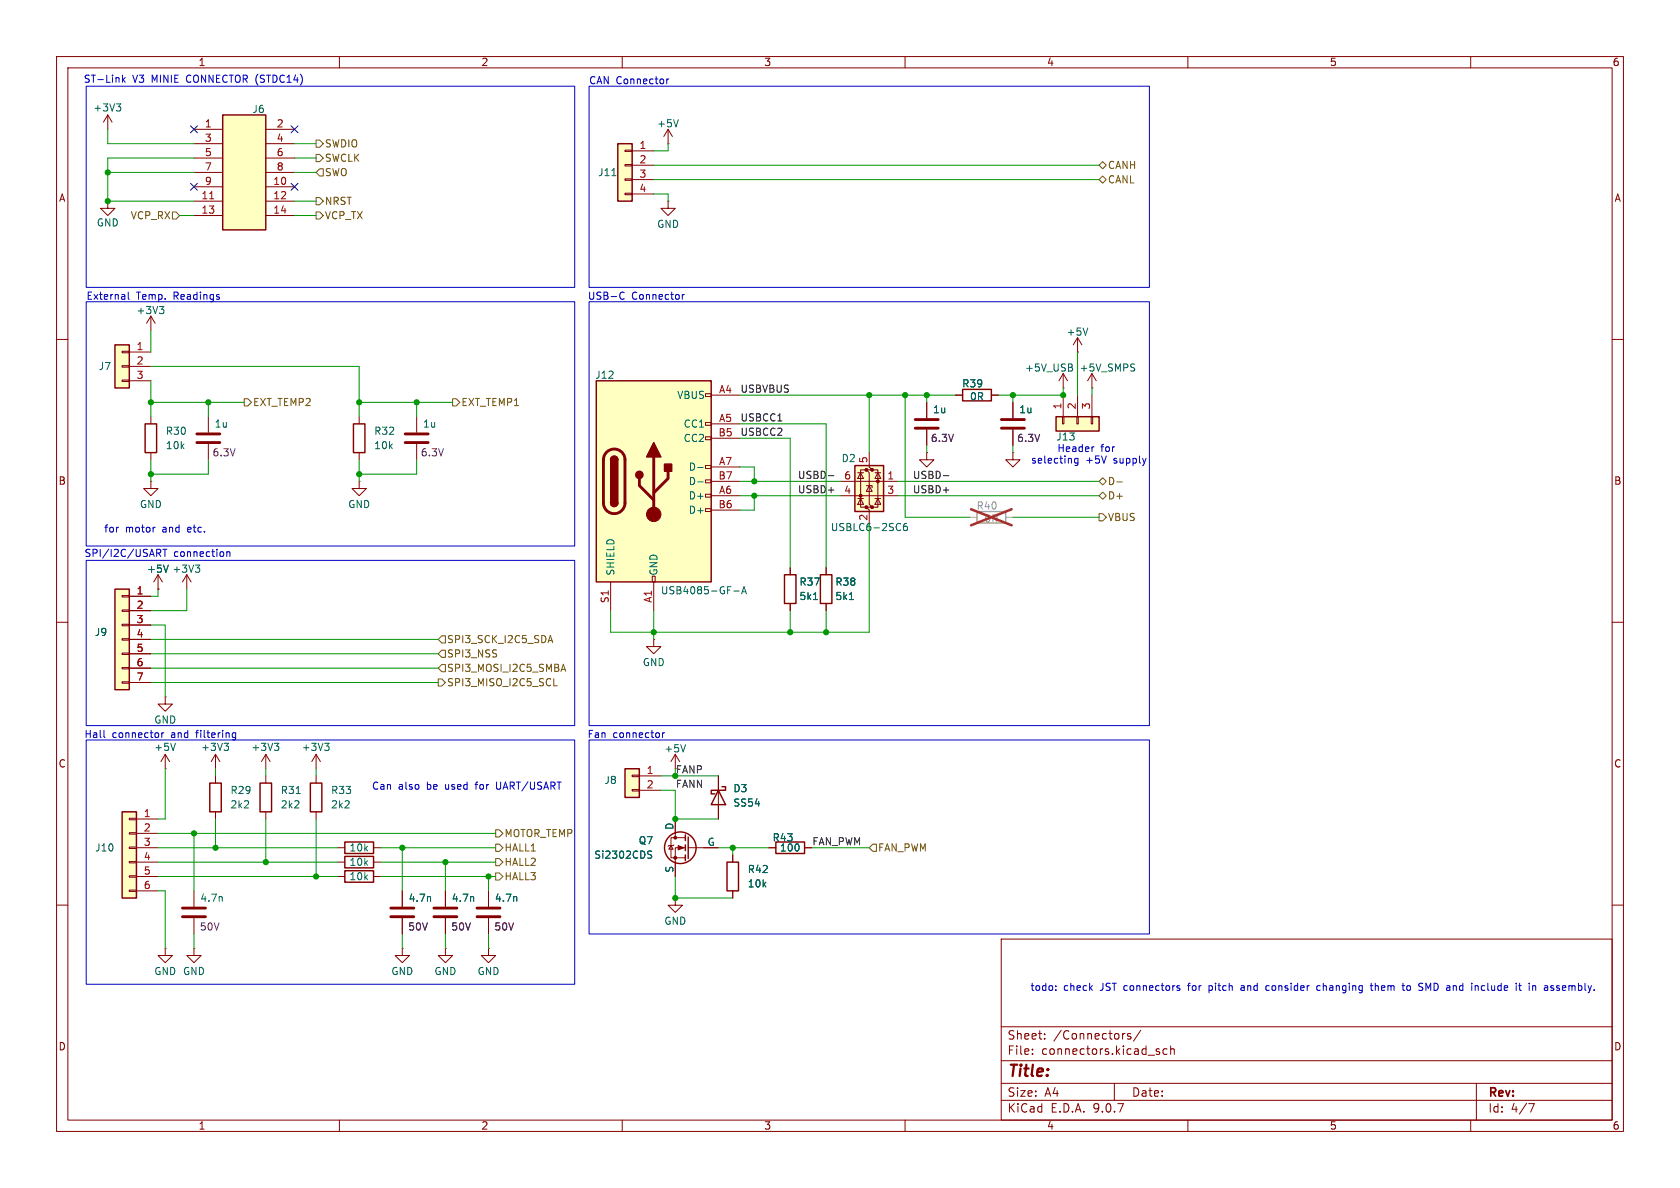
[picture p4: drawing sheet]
<svg xmlns="http://www.w3.org/2000/svg" width="297mm" height="210mm" viewBox="0 0 297 210" stroke-linecap="round" stroke-linejoin="round" font-family="sans-serif">
<g fill="none" stroke="#840000" stroke-width=".18">
<path d="M10 10h277v190h-277zM12 12h273v186h-273zM60 10v2M110 10v2M160 10v2M210 10v2M260 10v2M10 60h2M285 60h2M10 110h2M285 110h2M10 160h2"/>
<path d="M177 166h108v32h-108zM285 160h2M60 198v2M110 198v2M160 198v2M177 194.5h108M177 191.5h108M177 187.5h108M177 181.5h108M182.5 186.3v.1M182.5 185.5v.1M184.7 183.6v.1"/>
<path d="M184.7 182.8v.1M197 191.5v3M198.7 182.7h.2M199.9 182.8l-.4-.1-.2 .2 .1 .2 .5 .2v.3h-.6M201.7 182.1l-1.3 2M204.6 185.9l.4 .1v.2l-.2 .2h-.3M204.6 185.4l.4 .1M206.3 185.5l-.4-.1-.3 .3v.4l.1 .2h.6M207 185.5l.2-.1 .3 .1 .1 .9M207 184.9v1.5M210 198v2M260 198v2"/>
<path d="M261 191.5v6.5M270.2 195.1h1l-.6 1.5"/>
</g>
<path d="M110.5 135.9h2.5v5.1h-2.5z" fill="#ffffc2"/>
<path d="M110.5 135.9h2.5v5.1h-2.5z" fill="none" stroke="#840000" stroke-width=".25"/>
<path d="M19 20.3l-.7 1.3M19 20.3l.8 1.3M19 20.3v2.6M111.8 137h1.2v.3h-1.2zM111.8 139.6h1.2v.2h-1.2zM113 137.2h3.8M113 139.7h3.8" fill="none" stroke="#840000" stroke-width=".18"/>
<path d="M20.6 18.4h.7l-.4 .4M21.1 18.8l.2 .3v.3l-.2 .2" fill="none" stroke="#006464" stroke-width=".18"/>
<path d="M39.4 20.3h7.6v20.3h-7.6z" fill="#ffffc2"/>
<path d="M39.4 20.3h7.6v20.3h-7.6z" fill="none" stroke="#840000" stroke-width=".25"/>
<g fill="none" stroke="#840000" stroke-width=".18">
<path d="M34.3 22.9h5.1M34.3 25.4h5.1M34.3 27.9h5.1M34.3 30.5h5.1M34.3 33h5.1M34.3 35.6h5.1M34.3 38.1h5.1M47 22.9h5.1M47 25.4h5.1M47 27.9h5.1M47 30.5h5.1M47 33h5.1"/>
<path d="M47 35.6h5.1M47 38.1h5.1M29.2 135.9h.1M29.2 133.4l-.8 1.2M29.2 133.4l.8 1.2M29.2 133.4v2.5M71.1 157.5v2.8M78.7 157.5v2.8M86.4 157.5v2.8M71.1 167.6v1.3h1.3l-1.3 1.3-1.3-1.3h1.3M71.1 167.6h.1M71.1 162.3v2.8"/>
<path d="M78.7 167.6v1.3h1.3l-1.3 1.3-1.2-1.3h1.2M78.7 167.6h.1M78.7 162.3v2.8M86.4 167.6v1.3h1.2l-1.2 1.3-1.3-1.3h1.3M86.4 167.6h.1M86.4 162.3v2.8"/>
</g>
<path d="M37.1 35.1h.7" fill="none" stroke="#a90000" stroke-width=".18"/>
<path d="M31 131.4l-.4 1.3M76.1 158.5v.8M83.7 158.5v.8M91.3 158.5l.1 .8" fill="none" stroke="#006464" stroke-width=".18"/>
<path d="M69.1 160.5h4.1M69.1 162.1h4.1M76.7 160.5h4.1M76.7 162.1h4.1M84.3 160.5h4.1M84.3 162.1h4.1" fill="none" stroke="#840000" stroke-width=".51"/>
<path d="M20.3 61h2.6v7.6h-2.6z" fill="#ffffc2"/>
<path d="M20.3 61h2.6v7.6h-2.6zM62.5 74.9h2v5.1h-2zM170.2 68.8h5.1v2.1h-5.1zM54.9 138.4h2v5.1h-2zM61 153.9h5v2.1h-5zM61 151.4h5v2h-5z" fill="none" stroke="#840000" stroke-width=".25"/>
<g fill="none" stroke="#840000" stroke-width=".18">
<path d="M118.1 35.6v1.2h1.3l-1.3 1.3-1.3-1.3h1.3M118.1 35.6h.1M26.7 55.9l-.8 1.3M26.7 55.9l.7 1.3M26.7 55.9v2.5M21.6 62.1h1.3v.3h-1.3zM21.6 64.6h1.3v.3h-1.3zM21.6 67.2h1.3v.2h-1.3zM22.9 62.2h3.8M22.9 64.8h3.8M22.9 67.3h3.8M63.5 73.7v1.2"/>
<path d="M73.7 73.7v2.8M73.7 78.5v2.8M163.8 71.1v2.8M163.8 75.9v2.8M168.9 69.9h1.3M175.3 69.9h1.2M26.7 85.1v1.3h1.2l-1.2 1.2-1.3-1.2h1.3M26.7 85.1h.1M63.5 85.1v1.3h1.3l-1.3 1.2-1.3-1.2h1.3M63.5 85.1h.1M63.5 80v1.3M163.8 80v1.3h-1.2l1.2 1.3 1.3-1.3h-1.3"/>
<path d="M163.8 80h.1M55.9 137.2v1.2M55.9 143.5v1.3M59.7 154.9h1.3M59.7 152.4h1.3M66 154.9h1.3M66 152.4h1.3M34.3 167.6v1.3h1.3l-1.3 1.3-1.3-1.3h1.3M34.3 167.6h.1"/>
</g>
<path d="M71.6 76.7h4.1M71.6 78.2h4.1M161.8 74.2h4.1M161.8 75.7h4.1" fill="none" stroke="#840000" stroke-width=".51"/>
<path d="M28.7 54.7l.3 .2v.3l-.3 .2M29 54.2l-.5 .5" fill="none" stroke="#006464" stroke-width=".18"/>
<path d="M21.6 143.5h2.5v15.3h-2.5z" fill="#ffffc2"/>
<path d="M145 101.6h2.1v5.1h-2.1zM37.1 138.4h2v5.1h-2zM46 138.4h2v5.1h-2zM21.6 143.5h2.5v15.3h-2.5zM61 148.8h5v2.1h-5z" fill="none" stroke="#840000" stroke-width=".25"/>
<g fill="none" stroke="#840000" stroke-width=".18">
<path d="M27.9 104.1h.1M27.9 101.6l-.7 1.3M27.9 101.6l.8 1.3M27.9 101.6v2.5M33 101.6l-.7 1.3M33 101.6l.8 1.3M33 101.6v2.5M146 100.3v1.3M146 106.7v1.3M38.1 137.2v1.2M47 133.4l-.8 1.2M47 133.4l.8 1.2"/>
<path d="M47 133.4v2.5M47 137.2v1.2M55.9 133.4l-.8 1.2M55.9 133.4l.7 1.2M55.9 133.4v2.5M22.9 144.7h1.2v.2h-1.2zM22.9 147.2h1.2v.2h-1.2zM22.9 149.7h1.2v.3h-1.2zM22.9 152.3h1.2v.2h-1.2zM22.9 154.8h1.2v.3h-1.2zM22.9 157.4h1.2v.2h-1.2zM24.1 144.8h3.8"/>
<path d="M24.1 147.3h3.8M24.1 149.9h3.8M24.1 152.4h3.8M24.1 154.9h3.8M24.1 157.5h3.8M34.3 157.5v2.8M38.1 143.5v1.3M47 143.5v1.3M59.7 149.9h1.3M66 149.9h1.3M29.2 167.6v1.3h1.3l-1.3 1.3-1.3-1.3h1.3M29.2 167.6h.1"/>
<path d="M34.3 162.3v2.8"/>
</g>
<path d="M32.3 160.5h4M32.3 162.1h4" fill="none" stroke="#840000" stroke-width=".51"/>
<path d="M29.8 99.9l-.5 1.3M34.5 99.9h.8l-.4 .5M35.1 100.4l.2 .2v.3l-.2 .3M150.2 106h.7M48.5 131.4h.8l-.4 .5M49 131.9l.3 .2v.3l-.3 .3M57.4 131.4h.8l-.4 .5M57.9 131.9l.3 .2v.3l-.3 .3M39.2 158.5l.1 .8M52.4 140.3h.7" fill="none" stroke="#006464" stroke-width=".18"/>
<path d="M105.4 67.3h20.3v35.6h-20.3z" fill="#ffffc2"/>
<g fill="none" stroke="#840000" stroke-width=".18">
<path d="M124.7 69.6h1v.5h-1zM124.7 74.7h1v.5h-1zM124.7 77.2h1v.5h-1zM125.7 69.9h5.1M125.7 74.9h5.1M125.7 77.5h5.1M124.7 82.3h1v.5h-1zM124.7 84.8h1v.5h-1zM124.7 87.4h1v.5h-1zM124.7 89.9h1v.5h-1zM125.7 82.6h5.1M125.7 85.1h5.1"/>
<path d="M125.7 87.6h5.1M125.7 90.2h5.1M107.9 102.9v5.1M115.3 101.9h.5v1h-.5zM115.6 113v1.3h1.2l-1.2 1.3-1.3-1.3h1.3M115.6 113h.1M115.6 102.9v5.1"/>
</g>
<path d="M105.4 67.3h20.3v35.6h-20.3zM107.9 81.3a.64 .64 0 0 1 .7-.7 .64 .64 0 0 1 .6 .7M107.9 88.9a.64 .64 0 0 0 .7 .6 .64 .64 0 0 0 .6-.6" fill="none" stroke="#840000" stroke-width=".25"/>
<path d="M107.2 79.9a1.9 1.9 0 0 1 2.1-.4 1.9 1.9 0 0 1 1.2 1.8v7.6a1.91 1.91 0 0 1-1.9 1.9 1.91 1.91 0 0 1-1.9-1.9v-7.8l.2-.6zM113 84.6v1.3l2.6 2.5M115.6 80.8v10.1M118.1 83.3v1.3l-2.5 2.5" fill="none" stroke="#840000" stroke-width=".51"/>
<g fill="#840000" stroke="#840000" stroke-width=".25">
<path d="M107.9 81.3h1.3v7.6h-1.3z"/>
<path d="M108.1 80.8a.64 .64 0 0 1 .7-.1 .64 .64 0 0 1 .4 .6h-1.3z"/>
<path d="M107.9 88.9h1.3a.64 .64 0 0 1-.6 .6 .64 .64 0 0 1-.7-.6z"/>
<path d="M115.6 78.2l1.2 2.6h-2.5z"/>
<path d="M117.5 82h1.2v1.3h-1.2z"/>
<circle cx="113" cy="83.9" r=".63"/>
</g>
<circle cx="115.6" cy="90.9" r="1.27" fill="#840000" stroke="#840000" stroke-width=".18"/>
<path d="M123.3 82.6h1M123.3 85.2h1M129.7 104.5h1M131.1 105l.4-1.3 .5 1.3M131.2 104.6h.6" fill="none" stroke="#006464" stroke-width=".18"/>
<path d="M151.1 82.3h5.1v8.1h-5.1z" fill="#ffffc2"/>
<g fill="#840000" stroke="#840000" stroke-width=".18">
<circle cx="155.2" cy="85.1" r=".25"/>
<circle cx="154.2" cy="83.1" r=".25"/>
<circle cx="154.2" cy="89.7" r=".25"/>
<circle cx="153.2" cy="83.1" r=".25"/>
<circle cx="153.2" cy="89.7" r=".25"/>
<circle cx="152.1" cy="87.6" r=".25"/>
</g>
<g fill="none" stroke="#840000" stroke-width=".18">
<path d="M190.5 59.7l-.8 1.3M190.5 59.7l.8 1.3M190.5 59.7v2.5M179.1 71.1v2.8M179.1 75.9v2.8M188 68.6h.1M188 66l-.8 1.3M188 66l.7 1.3M188 66v2.6M190.5 62.2h.1M193 68.6h.1M193 66l-.7 1.3"/>
<path d="M193 66l.8 1.3M193 66v2.6M148.6 85.1h10.1M148.6 87.6h10.1M151.6 88.1h1.1M151.6 83.6h1.1M152.1 83.6l.6 1h-1.1zM152.1 88.1l.6 1.1h-1.1zM153.2 85.9h1v.3M153.2 83.1h-1.1v6.6h1.1M153.7 80v2.6l.5 .5h-1l.5 .5v5.6l.5 .5h-1l.5 .5v2.5M153.7 85.9l.5 1h-1z"/>
<path d="M154.2 83.1h1v6.6h-1M154.7 88.1h1M154.7 83.6h1M155.2 83.6l.5 1h-1zM155.2 88.1l.5 1.1h-1zM179.1 80v1.3h-1.3l1.3 1.3 1.2-1.3h-1.2M179.1 80h.1"/>
</g>
<path d="M151.1 82.3h5.1v8.1h-5.1z" fill="none" stroke="#840000" stroke-width=".25"/>
<path d="M192.3 58l-.4 1.3M189.3 64.9l.3 .3v.3l-.2 .1M189.4 64.4l.2 .2-.2 .3M200.4 64.3l.2 .1M200.5 65.1l.1 .1-.1 .3M160.3 92.5l-.4 .1a.86 .86 0 0 0 0 1.2l.5-.1v-.4l-.2-.3h-.3l-.2 .3" fill="none" stroke="#006464" stroke-width=".18"/>
<path d="M177 74.2h4.1M177 75.7h4.1" fill="none" stroke="#840000" stroke-width=".51"/>
<path d="M186.7 73.7h7.6v2.5h-7.6z" fill="#ffffc2"/>
<path d="M186.7 73.7h7.6v2.5h-7.6z" fill="none" stroke="#840000" stroke-width=".25"/>
<path d="M118.1 25.4h.1M118.1 22.9l-.8 1.2M118.1 22.9l.8 1.2M118.1 22.9v2.5M36.8 73.7v2.8M36.8 78.5v2.8M187.8 73.7h.3v1.2h-.3zM188 69.9v3.8M190.4 73.7h.2v1.2h-.2zM190.5 69.9v3.8M192.9 73.7h.3v1.2h-.3zM193 69.9v3.8" fill="none" stroke="#840000" stroke-width=".18"/>
<path d="M34.8 76.7h4.1M34.8 78.2h4.1" fill="none" stroke="#840000" stroke-width=".51"/>
<path d="M172.7 90.4h5.1v2.1h-5.1z" fill="none" stroke="#a1a1a1" stroke-width=".25"/>
<path d="M171.4 91.4h1.3M177.8 91.4h1.3" fill="none" stroke="#a1a1a1" stroke-width=".18"/>
<path d="M171.7 90l7.1 2.9M178.8 90l-7.1 2.9" fill="none" stroke="#e12e31" stroke-width=".46"/>
<path d="M119.9 21.2l-.4 1.2" fill="none" stroke="#006464" stroke-width=".18"/>
<path d="M109.2 25.4h2.6v10.2h-2.6z" fill="#ffffc2"/>
<path d="M109.2 25.4h2.6v10.2h-2.6zM138.7 101.6h2v5.1h-2z" fill="none" stroke="#840000" stroke-width=".25"/>
<path d="M110.5 26.5h1.3v.3h-1.3zM110.5 29.1h1.3v.2h-1.3zM110.5 31.6h1.3v.3h-1.3zM110.5 34.2h1.3v.2h-1.3zM111.8 26.7h3.8M111.8 29.2h3.8M111.8 31.8h3.8M111.8 34.3h3.8M139.7 100.3v1.3M139.7 106.7v1.3" fill="none" stroke="#840000" stroke-width=".18"/>
<path d="M108.2 31.1h.7M143.8 106h.7" fill="none" stroke="#006464" stroke-width=".18"/>
<path d="M20.3 104.1h2.6v17.8h-2.6z" fill="#ffffc2"/>
<g fill="none" stroke="#840000" stroke-width=".25">
<path d="M25.7 74.9h2v5.1h-2zM20.3 104.1h2.6v17.8h-2.6zM127 139.7l1.3 2.5h-2.6zM127.6 139.1h.7v.6h-2.6v.6h.7M121.2 147.6v1M121.2 149.4v1M121.2 151.1v1M121.7 148v3.8M128.5 152.4h2.1v5.1h-2.1zM137.2 148.8h5v2.1h-5z"/>
<circle cx="120.3" cy="149.9" r="2.79"/>
</g>
<g fill="none" stroke="#840000" stroke-width=".18">
<path d="M19 35.6v1.2h1.3l-1.3 1.3-1.2-1.3h1.2M19 35.6h.1M26.7 73.7v1.2M163.8 71.1v2.8M163.8 75.9v2.8M168.9 69.9h1.3M175.3 69.9h1.2M179.1 71.1v2.8M179.1 75.9v2.8M26.7 80v1.3M21.6 105.3h1.3v.2h-1.3zM21.6 107.8h1.3v.3h-1.3z"/>
<path d="M21.6 110.4h1.3v.2h-1.3zM21.6 112.9h1.3v.3h-1.3zM21.6 115.4h1.3v.3h-1.3zM21.6 118h1.3v.2h-1.3zM22.9 105.4h3.8M22.9 108h3.8M22.9 110.5h3.8M22.9 113h3.8M22.9 115.6h3.8M22.9 118.1h3.8M27.9 104.1h.1M139.7 100.3v1.3"/>
<path d="M139.7 106.7v1.3M146 100.3v1.3M146 106.7v1.3M21.6 120.5h1.3v.3h-1.3zM22.9 120.7h3.8M29.2 123.2v1.3h1.3l-1.3 1.2-1.3-1.2h1.3M29.2 123.2h.1M38.1 133.4l-.8 1.2M38.1 133.4l.8 1.2M38.1 133.4v2.5M119.4 133.4v2.5M119.4 133.4l-.8 1.2"/>
<path d="M119.4 133.4l.7 1.2M127 137.2v7.6M71.1 157.5v2.8M78.7 157.5v2.8M86.4 157.5v2.8M118.6 149.5l.4 .6h-.8zM119.1 149.4l-.1 .1h-.8l-.1 .1M119.4 158.8v1.2h1.2l-1.2 1.3-1.3-1.3h1.3M119.4 158.8h.1M119.4 144.8v3.3M121.2 148.1h-2.6v3.5h2.6M121.2 149.9h-1.8v5"/>
<path d="M121.7 149.9h5.3M129.5 151.1v1.3M129.5 157.5v1.3M135.9 149.9h1.3M142.2 149.9h1.3M71.1 162.3v2.8M78.7 162.3v2.8M86.4 162.3v2.8"/>
</g>
<path d="M29.8 99.9l-.5 1.3M143.8 106h.7M150.2 106h.7M40.2 131.9l.2 .2v.3l-.2 .3M40.4 131.4l-.4 .5M121.2 131.6l-.4 1.3M76.1 158.5v.8M83.7 158.5v.8M91.3 158.5l.1 .8M114.6 151l.5 .2 .1 .1-.1 .3-.4 .1M114.6 150.5h.6" fill="none" stroke="#006464" stroke-width=".18"/>
<g fill="#840000" stroke="#840000" stroke-width=".18">
<path d="M119.9 149.5l1 .4-1 .3z"/>
<circle cx="119.4" cy="148.1" r=".25"/>
<circle cx="119.4" cy="151.6" r=".25"/>
</g>
<g fill="none" stroke="#725600" stroke-width=".18">
<path d="M30.5 37.5h.6l.6 .6-.6 .6h-.6zM55.9 34.9h.6l.6 .7-.6 .6h-.6zM55.9 37.5h.6l.6 .6-.6 .6h-.6zM55.9 27.3h.6l.6 .6-.6 .7h-.6zM55.9 24.8h.6l.6 .6-.6 .6h-.6zM55.9 30.5l.6-.7h.6v1.3h-.6zM194.3 29.2l.6-.6 .7 .6-.7 .6zM194.9 31.1l.7 .7-.7 .6-.6-.6zM43.2 70.5h.6l.6 .6-.6 .7h-.6zM80 70.5h.6l.7 .6-.7 .7h-.6zM194.3 90.8h.6l.7 .6-.7 .7h-.6zM194.3 85.1l.6-.6 .7 .6-.7 .6z"/>
<path d="M194.9 87l.7 .6-.7 .7-.6-.7zM197.4 85.2h1M77.5 113l.6-.6h.6v1.3h-.6zM78.1 114.9h.6v1.3h-.6l-.6-.6zM78.1 117.5h.6v1.2h-.6l-.6-.6zM97 113.2h.6M97.3 112.3l.4 1.3M99.2 118.7l.4-1.3 .4 1.3M99.3 118.3h.6M77.5 120h.6l.6 .7-.6 .6h-.6zM97.9 121.2h.6M87.6 146.7h.7l.6 .6-.6 .7h-.7z"/>
<path d="M87.6 149.2h.7l.6 .7-.6 .6h-.7zM87.6 151.8h.7l.6 .6-.6 .6h-.7zM87.6 154.3h.7l.6 .6-.6 .7h-.7zM154.3 149.2h.6v1.3h-.6l-.6-.6z"/>
</g>
<path d="M146.5 84.1h.9M166.8 84.1h.9" fill="none" stroke="#0f0f0f" stroke-width=".18"/>
<g fill="none" stroke="#009600" stroke-width=".18">
<path d="M19 22.9v2.5h15.3M19 30.5h15.3M31.7 38.1h2.6M34.3 27.9h-15.3v7.7h15.3M52.1 38.1h3.8M52.1 35.6h3.8M52.1 27.9h3.8M52.1 25.4h3.8M52.1 30.5h3.8M115.6 34.3h2.5v1.3M115.6 29.2h78.7M115.6 31.8h78.7"/>
<path d="M118.1 25.4v1.3h-2.5M26.7 58.4v3.8M26.7 64.8h36.8v8.9M26.7 71.1h16.5M26.7 67.3v6.4M36.8 71.1v2.6M63.5 71.1h16.5M73.7 71.1v2.6M130.8 69.9h38.1M130.8 74.9h15.2v25.4M130.8 77.5h8.9v22.8M153.7 69.9v10.1"/>
<path d="M160 69.9v21.5h11.4M163.8 69.9v1.2M163.8 78.7v1.3M179.1 69.9v1.2M179.1 78.7v1.3M188 68.6v1.3h-11.5M190.5 62.2v7.7M193 68.6v1.3M26.7 81.3v3.8M36.8 81.3v2.5h-10.1M63.5 81.3v3.8M73.7 81.3v2.5h-10.2"/>
<path d="M130.8 82.6h2.5v2.5M130.8 87.6h17.8M130.8 85.1h17.8M133.3 87.6v2.6h-2.5M153.7 92.7v19.1h-45.8v-3.8M158.7 87.6h35.6M158.7 85.1h35.6M179.1 91.4h15.2M26.7 110.5h2.5v12.7M26.7 115.6h50.8M26.7 113h50.8M26.7 118.1h50.8"/>
<path d="M27.9 104.1v1.3h-1.2M33 104.1v3.9h-6.3M115.6 108v5M139.7 108v3.8M146 108v3.8M26.7 120.7h50.8M29.2 135.9v8.9h-1.3M38.1 135.9v1.3M47 135.9v1.3M55.9 135.9v1.3M116.8 139.7h2.6v5.1h7.6M116.8 137.2h10.2"/>
<path d="M27.9 149.9h31.8M27.9 154.9h31.8M27.9 152.4h31.8M27.9 147.3h59.7M27.9 157.5h1.3v10.1M34.3 147.3v10.2M38.1 144.8v5.1M47 144.8v7.6M55.9 144.8v10.1M67.3 149.9h20.3M67.3 154.9h20.3M67.3 152.4h20.3"/>
<path d="M71.1 149.9v7.6M78.7 152.4v5.1M86.4 154.9v2.6M119.4 154.9v3.9h10.1M127 149.9h8.9M129.5 149.9v1.2M143.5 149.9h10.2M34.3 165.1v2.5M71.1 165.1v2.5M78.7 165.1v2.5M86.4 165.1v2.5"/>
</g>
<path d="M33.7 32.4l1.2 1.2M33.7 22.3l1.2 1.2M34.9 32.4l-1.2 1.2M34.9 22.3l-1.2 1.2M51.5 22.3l1.2 1.2M51.5 32.4l1.2 1.2M52.7 22.3l-1.2 1.2M52.7 32.4l-1.2 1.2" fill="none" stroke="#000084" stroke-width=".18"/>
<g fill="none" stroke="#0000c2" stroke-width=".18">
<path d="M15.2 15.2h86.4v35.6h-86.4zM21.7 13.3v1.3M21.8 14.1l.3 .5M22.1 13.7l-.4 .5M104.1 15.2h99.1v35.6h-99.1zM117.9 14v.8M118.2 14l-.3 .2M15.2 53.3h86.4v43.2h-86.4zM22.7 51.6v1.1l.2 .2M38.8 52.5v.3M104.1 53.3h99.1v75h-99.1zM109.8 51.7l.3-.1 .2 .2"/>
<path d="M110.3 52.8l-.2 .1-.3-.1M120.6 52.1v.8M121 52.1l-.4 .2M193.4 79h-.2M15.2 99.1h86.4v29.2h-86.4zM27.4 93.2l-.2 .1M27.7 97.1h.5l.2 .2-.1 .4-.6 .1M28 97.8l.4 .6M28.8 97.1h.7M29.1 97.1v1.3M40.1 97.5v.9M40.1 97.6l.2-.1 .3 .1v.8"/>
<path d="M190.6 81v1.1l-.3 .2-.3-.1M190.6 81.1l-.4-.1-.2 .3 .1 .5h.5M15.2 130.8h86.4v43.2h-86.4zM18.4 129.1v1.1l.2 .2M28.6 129.5v.9M29 129.5l-.4 .3M41.2 129.6h.5M41.2 130.3h.5M41.7 129.5v1.1l-.3 .2-.3-.1M87.8 138.3v1l.2 .2M104.1 130.8h99.1v34.3h-99.1zM117.1 129.5v.9"/>
<path d="M117.5 129.5l-.4 .3M186.6 175v.1M186.6 174.3v.1M208.1 174.6l.4 .1 .1 .2-.2 .2-.3-.1M208.1 174.3h.4M213.7 174.2v1.3M213.7 175l.2 .1M213.9 174.2l-.2 .1M219.8 174.2l-.4 .1M219.8 174.6h-.3l-.1 .2v.2l.4 .1M224.4 174.3l-.4-.1-.2 .3 .1 .5h.5M233.4 174.3l-.4-.1-.2 .3 .1 .5h.5"/>
<path d="M242.2 174.2h.5M242.4 173.8v1.1l.3 .2M243.1 173.8v1.3M243.3 174.2l-.2 .2M247.8 174.2h.5M248.2 175.1h.1M249.1 174.2l-.3 .1-.1 .2 .1 .5 .3 .1M252.5 174.7l-.4-.9v1.3M261.2 174.2l.1 .2v.7M261.9 174.4v.6M268.5 174.2h.5M268.7 173.8v1.1l.3 .2"/>
<path d="M275.2 175l.3 .1M275.4 174.2l-.2 .2 .2 .3"/>
</g>
<g fill="#009600" stroke="#009600" stroke-width=".18">
<circle cx="119.4" cy="158.8" r=".46"/>
<circle cx="129.5" cy="149.9" r=".46"/>
<circle cx="119.4" cy="144.8" r=".46"/>
<circle cx="139.7" cy="111.8" r=".46"/>
<circle cx="146" cy="111.8" r=".46"/>
<circle cx="160" cy="69.9" r=".46"/>
<circle cx="163.8" cy="69.9" r=".46"/>
<circle cx="153.7" cy="69.9" r=".46"/>
<circle cx="133.3" cy="85.1" r=".46"/>
<circle cx="188" cy="69.9" r=".46"/>
<circle cx="179.1" cy="69.9" r=".46"/>
<circle cx="133.3" cy="87.6" r=".46"/>
<circle cx="115.6" cy="111.8" r=".46"/>
<circle cx="119.4" cy="137.2" r=".46"/>
<circle cx="26.7" cy="83.8" r=".46"/>
<circle cx="63.5" cy="71.1" r=".46"/>
<circle cx="63.5" cy="83.8" r=".46"/>
<circle cx="36.8" cy="71.1" r=".46"/>
<circle cx="73.7" cy="71.1" r=".46"/>
<circle cx="71.1" cy="149.9" r=".46"/>
<circle cx="78.7" cy="152.4" r=".46"/>
<circle cx="86.4" cy="154.9" r=".46"/>
<circle cx="47" cy="152.4" r=".46"/>
<circle cx="38.1" cy="149.9" r=".46"/>
<circle cx="55.9" cy="154.9" r=".46"/>
<circle cx="19" cy="35.6" r=".46"/>
<circle cx="26.7" cy="71.1" r=".46"/>
<circle cx="19" cy="30.5" r=".46"/>
<circle cx="34.3" cy="147.3" r=".46"/>
</g>
<text font-size="2.8" fill="#840000" x="178" y="190.9">Title:</text>
<g font-size="2.1" fill="#840000">
<text x="178" y="184">Sheet:</text>
<text x="186.2" y="184">/Connectors/</text>
<text x="178" y="186.7">File:</text>
<text x="184.1" y="186.7">connectors.kicad_sch</text>
<text x="178" y="196.9">KiCad</text>
<text x="178" y="194.1">Size:</text>
<text x="184.7" y="194.1">A4</text>
<text x="185.7" y="196.9">E.D.A.</text>
<text x="193.3" y="196.9">9.0.7</text>
<text x="200" y="194.1">Date:</text>
<text x="263" y="194.3">Rev:</text>
<text x="263" y="196.9">Id:</text>
<text x="267.1" y="196.9">4/7</text>
</g>
<g font-size="1.8" fill="#840000">
<text x="35" y="11.9">1</text>
<text x="85" y="11.9">2</text>
<text x="135" y="11.9">3</text>
<text x="185" y="11.9">4</text>
<text x="235" y="11.9">5</text>
<text x="285" y="11.9">6</text>
<text x="10.3" y="35.9">A</text>
<text x="285.3" y="35.9">A</text>
<text x="10.3" y="85.9">B</text>
<text x="285.3" y="85.9">B</text>
<text x="10.3" y="135.9">C</text>
<text x="285.3" y="135.9">C</text>
<text x="10.3" y="185.9">D</text>
<text x="285.3" y="185.9">D</text>
<text x="35" y="199.9">1</text>
<text x="85" y="199.9">2</text>
<text x="135" y="199.9">3</text>
<text x="185" y="199.9">4</text>
<text x="235" y="199.9">5</text>
<text x="285" y="199.9">6</text>
</g>
<g font-size="1.8" fill="#0000c2">
<text x="14.7" y="14.8">ST-Link</text>
<text x="23.4" y="14.8">V3</text>
<text x="26.9" y="14.8">MINIE</text>
<text x="33.2" y="14.8">CONNECTOR (STDC14)</text>
<text x="104" y="15.1">CAN Connector</text>
<text x="15.2" y="53.2">External</text>
<text x="24.1" y="53.2">Temp.</text>
<text x="30.8" y="53.2">Readings</text>
<text x="103.8" y="53.2">USB-C</text>
<text x="111.7" y="53.2">Connector</text>
<text x="182.2" y="82.2">selecting</text>
<text x="186.8" y="80.1">Header</text>
<text x="191.9" y="82.2">+5V</text>
<text x="194.6" y="80.1">for</text>
<text x="197" y="82.2">supply</text>
<text x="18.3" y="94.3">for</text>
<text x="22.2" y="94.3">motor</text>
<text x="28.8" y="94.3">and</text>
<text x="33.4" y="94.3">etc.</text>
<text x="14.8" y="98.7">SPI/I2C/USART</text>
<text x="30.7" y="98.7">connection</text>
<text x="14.8" y="130.7">Hall</text>
<text x="19.8" y="130.7">connector</text>
<text x="30.4" y="130.7">and</text>
<text x="35" y="130.7">filtering</text>
<text x="103.8" y="130.7">Fan</text>
<text x="108.3" y="130.7">connector</text>
<text x="65.7" y="139.8">Can</text>
<text x="70.4" y="139.8">also</text>
<text x="75.6" y="139.8">be</text>
<text x="79" y="139.8">used</text>
<text x="84.6" y="139.8">for</text>
<text x="88.4" y="139.8">UART/USART</text>
<text x="182.1" y="175.4">todo:</text>
<text x="188" y="175.4">check</text>
<text x="194.6" y="175.4">JST connectors</text>
<text x="210.5" y="175.4">for</text>
<text x="214.4" y="175.4">pitch</text>
<text x="220.2" y="175.4">and</text>
<text x="224.9" y="175.4">consider</text>
<text x="234.1" y="175.4">changing</text>
<text x="243.8" y="175.4">them</text>
<text x="249.7" y="175.4">to</text>
<text x="252.7" y="175.4">SMD and</text>
<text x="262.4" y="175.4">include</text>
<text x="270.5" y="175.4">it</text>
<text x="273" y="175.4">in</text>
<text x="275.9" y="175.4">assembly.</text>
</g>
<g font-size="1.8" fill="#006464">
<text x="16.4" y="19.9">+3V3</text>
<text x="44.5" y="20.2">J6</text>
<text x="116.1" y="22.7">+5V</text>
<text x="105.6" y="31.3">J11</text>
<text x="17" y="40.2">GND</text>
<text x="116.1" y="40.5">GND</text>
<text x="24" y="55.7">+3V3</text>
<text x="188.5" y="59.5">+5V</text>
<text x="17.4" y="65.6">J7</text>
<text x="181.1" y="65.9">+5V_USB</text>
<text x="190.8" y="65.9">+5V_SMPS</text>
<text x="105.1" y="67.2">J12</text>
<text x="119.6" y="70.7">VBUS</text>
<text x="170" y="68.7">R39</text>
<text x="171.4" y="71">0R</text>
<text x="29.2" y="77.1">R30</text>
<text x="37.9" y="75.8">1u</text>
<text x="66" y="77.1">R32</text>
<text x="74.7" y="75.8">1u</text>
<text x="120.8" y="75.8">CC1</text>
<text x="164.9" y="73.3">1u</text>
<text x="180.1" y="73.3">1u</text>
<text x="29.2" y="79.6">10k</text>
<text x="66" y="79.6">10k</text>
<text x="120.8" y="78.3">CC2</text>
<text x="121.7" y="83.4">D-</text>
<text x="148.7" y="81.9">D2</text>
<text x="186.6" y="78.1">J13</text>
<text x="121.7" y="86">D-</text>
<text x="121.7" y="88.5">D+</text>
<text x="24.6" y="90">GND</text>
<text x="61.5" y="90">GND</text>
<text x="121.7" y="91">D+</text>
<text x="146.8" y="94.1">USBLC6-2SC6</text>
<text x="153.4" y="92.1" transform="rotate(-90 153.4 92.1)">2</text>
<text x="25.9" y="101.4">+5V</text>
<text x="30.4" y="101.4">+3V3</text>
<text x="108.8" y="101.9" transform="rotate(-90 108.8 101.9)">SHIELD</text>
<text x="116.4" y="101.9" transform="rotate(-90 116.4 101.9)">GND</text>
<text x="116.7" y="105.3">USB4085-GF-A</text>
<text x="141.2" y="106.3">5k1</text>
<text x="141.2" y="103.7">R37</text>
<text x="147.6" y="106.3">5k1</text>
<text x="147.6" y="103.7">R38</text>
<text x="16.7" y="112.6">J9</text>
<text x="113.5" y="118">GND</text>
<text x="27.2" y="128.1">GND</text>
<text x="27.2" y="132.9">+5V</text>
<text x="35.5" y="132.9">+3V3</text>
<text x="44.3" y="132.9">+3V3</text>
<text x="53.2" y="132.9">+3V3</text>
<text x="117.3" y="133.2">+5V</text>
<text x="40.6" y="143.1">2k2</text>
<text x="40.6" y="140.6">R29</text>
<text x="49.5" y="143.1">2k2</text>
<text x="49.5" y="140.6">R31</text>
<text x="58.4" y="143.1">2k2</text>
<text x="58.4" y="140.6">R33</text>
<text x="106.8" y="138.8">J8</text>
<text x="129.5" y="140.2">D3</text>
<text x="129.5" y="142.8">SS54</text>
<text x="112.8" y="149.5">Q7</text>
<text x="119.1" y="146.8" transform="rotate(-90 119.1 146.8)">D</text>
<text x="125" y="149.6">G</text>
<text x="136.5" y="148.9">R43</text>
<text x="16.7" y="150.7">J10</text>
<text x="61.7" y="155.8">10k</text>
<text x="61.7" y="153.3">10k</text>
<text x="61.7" y="150.7">10k</text>
<text x="105" y="152">Si2302CDS</text>
<text x="119.1" y="154.4" transform="rotate(-90 119.1 154.4)">S</text>
<text x="132.1" y="154.5">R42</text>
<text x="137.8" y="150.7">100</text>
<text x="35.3" y="159.6">4.7n</text>
<text x="72.1" y="159.6">4.7n</text>
<text x="79.8" y="159.6">4.7n</text>
<text x="87.4" y="159.6">4.7n</text>
<text x="132.1" y="157.1">10k</text>
<text x="117.3" y="163.7">GND</text>
<text x="27.2" y="172.6">GND GND</text>
<text x="69.1" y="172.6">GND</text>
<text x="76.7" y="172.6">GND</text>
<text x="84.3" y="172.6">GND</text>
</g>
<g font-size="1.8" fill="#a90000">
<text x="36.1" y="22.6">1</text>
<text x="48.8" y="22.6">2</text>
<text x="36.1" y="25.1">3</text>
<text x="36.1" y="27.7">5</text>
<text x="48.8" y="25.1">4</text>
<text x="48.8" y="27.7">6</text>
<text x="113" y="26.4">1</text>
<text x="113" y="29">2</text>
<text x="35.5" y="35.3">11</text>
<text x="36.1" y="30.2">7</text>
<text x="36.1" y="32.8">9</text>
<text x="48.2" y="32.8">10</text>
<text x="48.2" y="35.3">12</text>
<text x="48.8" y="30.2">8</text>
<text x="113" y="31.5">3</text>
<text x="113" y="34">4</text>
<text x="35.5" y="37.8">13</text>
<text x="48.2" y="37.8">14</text>
<text x="24.1" y="62">1</text>
<text x="24.1" y="64.5">2</text>
<text x="24.1" y="67.1">3</text>
<text x="127" y="69.6">A4</text>
<text x="126.9" y="77.2">B5</text>
<text x="127" y="74.7">A5</text>
<text x="187.7" y="72.5" transform="rotate(-90 187.7 72.5)">1</text>
<text x="190.2" y="72.5" transform="rotate(-90 190.2 72.5)">2</text>
<text x="192.8" y="72.5" transform="rotate(-90 192.8 72.5)">3</text>
<text x="127" y="82.3">A7</text>
<text x="153.4" y="82" transform="rotate(-90 153.4 82)">5</text>
<text x="126.9" y="84.8">B7</text>
<text x="126.9" y="89.9">B6</text>
<text x="127" y="87.4">A6</text>
<text x="149.2" y="84.8">6</text>
<text x="149.2" y="87.4">4</text>
<text x="156.8" y="84.8">1</text>
<text x="156.8" y="87.4">3</text>
<text x="24.1" y="105.2">1</text>
<text x="24.1" y="107.7">2</text>
<text x="107.7" y="106.7" transform="rotate(-90 107.7 106.7)">S1</text>
<text x="115.3" y="106.7" transform="rotate(-90 115.3 106.7)">A1</text>
<text x="24.1" y="110.2">3</text>
<text x="24.1" y="112.8">4</text>
<text x="24.1" y="115.3">5</text>
<text x="24.1" y="117.9">6</text>
<text x="24.1" y="120.4">7</text>
<text x="114.2" y="136.9">1</text>
<text x="114.2" y="139.4">2</text>
<text x="25.3" y="144.5">1</text>
<text x="25.3" y="147.1">2</text>
<text x="25.3" y="149.6">3</text>
<text x="25.3" y="152.1">4</text>
<text x="25.3" y="154.7">5</text>
<text x="25.3" y="157.2">6</text>
</g>
<g font-size="1.8" fill="#725600">
<text x="57.3" y="28.8">SWCLK</text>
<text x="57.3" y="26.3">SWDIO</text>
<text x="57.3" y="31.3">SWO</text>
<text x="195.8" y="32.6">CANL</text>
<text x="195.8" y="30.1">CANH</text>
<text x="23" y="39">VCP_RX</text>
<text x="57.3" y="36.4">NRST</text>
<text x="57.3" y="39">VCP_TX</text>
<text x="44.6" y="72">EXT_TEMP2</text>
<text x="81.5" y="72">EXT_TEMP1</text>
<text x="195.8" y="88.5">D+</text>
<text x="195.8" y="86">D-</text>
<text x="195.8" y="92.3">VBUS</text>
<text x="78.9" y="113.9">SPI3_SCK_I2C5_SDA</text>
<text x="78.9" y="116.4">SPI3_NSS</text>
<text x="78.9" y="119">SPI3_MOSI_I2C5_SMBA</text>
<text x="78.9" y="121.5">SPI3_MISO_I2C5_SCL</text>
<text x="89.1" y="148.2">MOTOR_TEMP</text>
<text x="89.1" y="150.7">HALL1</text>
<text x="89.1" y="153.3">HALL2</text>
<text x="89.1" y="155.8">HALL3</text>
<text x="155.1" y="150.7">FAN_PWM</text>
</g>
<g font-size="1.8" fill="#0f0f0f">
<text x="130.8" y="69.5">USBVBUS</text>
<text x="130.8" y="77.1">USBCC2</text>
<text x="130.8" y="74.6">USBCC1</text>
<text x="141" y="87.3">USBD+</text>
<text x="141" y="84.7">USBD-</text>
<text x="161.3" y="87.3">USBD+</text>
<text x="161.3" y="84.7">USBD-</text>
<text x="119.4" y="139.4">FANN</text>
<text x="143.5" y="149.5">FAN_PWM</text>
</g>
<g font-size="1.8" fill="#840084">
<text x="37.5" y="80.9">6.3V</text>
<text x="74.3" y="80.9">6.3V</text>
<text x="164.5" y="78.3">6.3V</text>
<text x="179.7" y="78.3">6.3V</text>
<text x="35.2" y="164.7">50V</text>
<text x="72.1" y="164.7">50V</text>
<text x="79.7" y="164.7">50V</text>
<text x="87.3" y="164.7">50V</text>
</g>
<g font-size="1.8" fill="#989898">
<text x="172.6" y="90.3">R40</text>
<text x="173.9" y="92.6">0R</text>
</g>
<text font-size="1.8" fill="#009600" x="119.4" y="136.8">FANP</text>
</svg>
